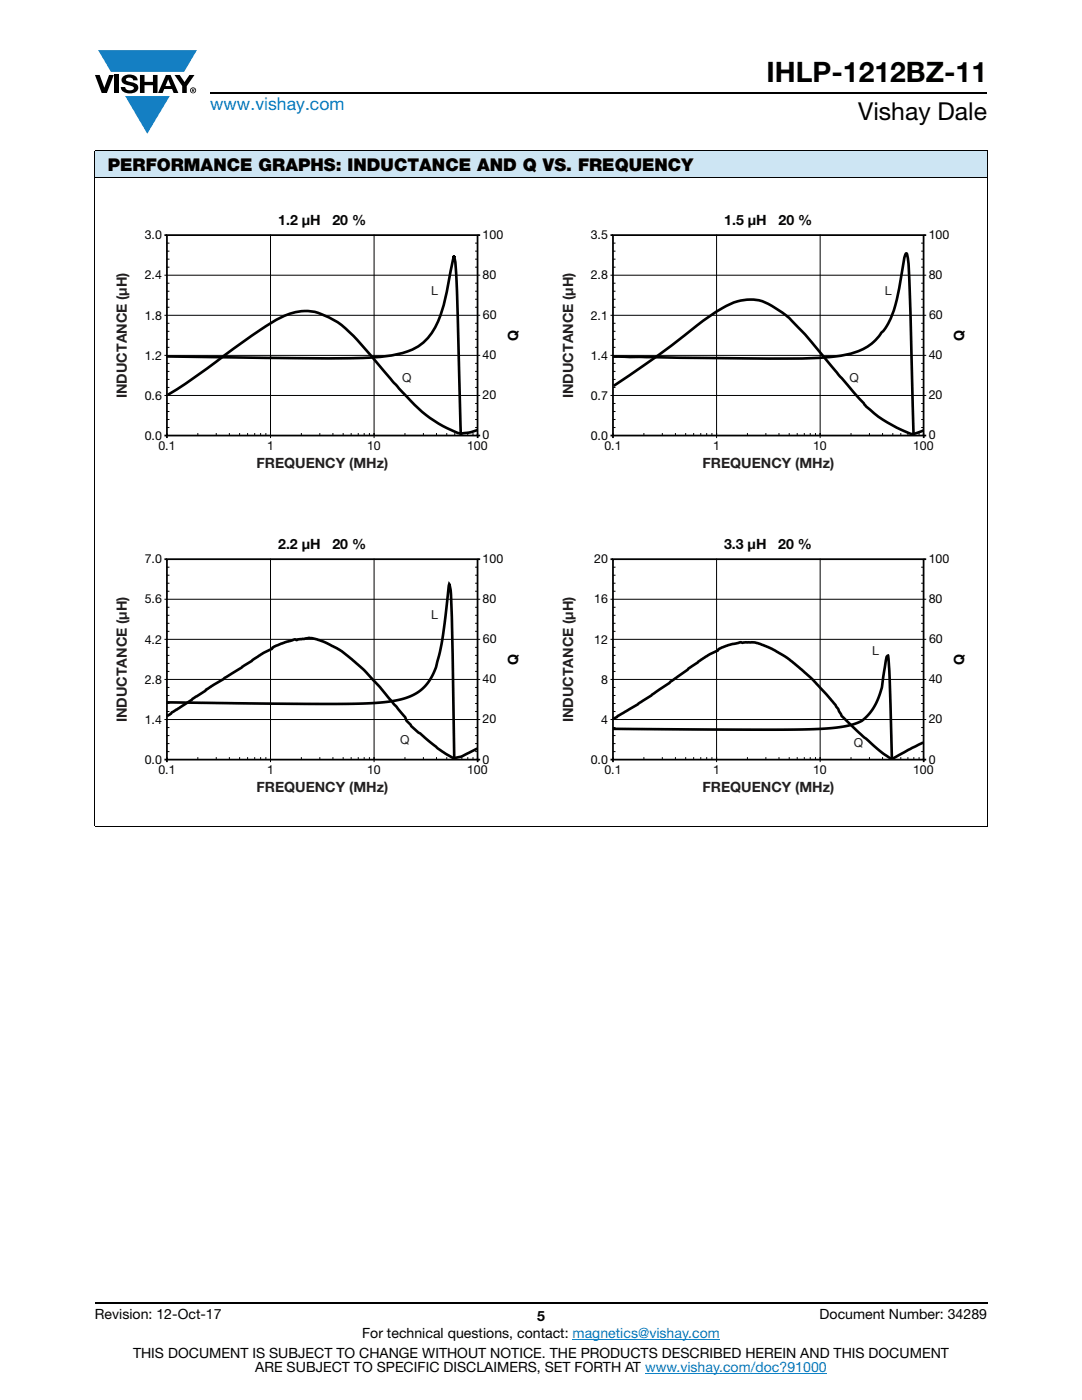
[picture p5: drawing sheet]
<svg xmlns="http://www.w3.org/2000/svg" width="216mm" height="279mm" viewBox="0 0 216 279" stroke-linecap="round" stroke-linejoin="round" font-family="sans-serif">
<g fill="#147fc3">
<path d="M19.6 10h19.7l-2.6 4.3h-1.1h-13.5z"/>
<path d="M25 19.2h8.9l-4.5 7.5z"/>
</g>
<g fill="#000">
<path d="M18.9 15h1l.9 2.5 1-2.5h.9l-1.4 3.6h-1zM22.9 15h.9v3.6h-.9zM24.6 15.3a2.1 2.1 0 0 1 2.8 .3l.1 .4h-.9a.79 .79 0 0 0-.7-.5 .79 .79 0 0 0-.8 .4l.3 .3 1 .2a1.08 1.08 0 0 1 1.2 1 1.08 1.08 0 0 1-1.1 1.2 1.73 1.73 0 0 1-2.4-1.2h.9a.96 .96 0 0 0 .8 .6 .96 .96 0 0 0 .9-.4 1.31 1.31 0 0 0-1.2-.6 1.03 1.03 0 0 1-1.1-.6 1.03 1.03 0 0 1 .2-1.1zM27.9 15h.9v1.3h1.7v-1.3h.9v3.6h-.9v-1.6h-1.7v1.6h-.9zM34.8 15h1.1l.9 1.4 1-1.4h1l-1.5 2.2v1.4h-.9v-1.4z"/>
<path d="M33.6 15.9l.5 1.3h-1.1zM33.1 15l-1.6 3.6h1l.3-.8h1.5l.3 .8h1l-1.6-3.6z"/>
<path d="M38.4 17.8h.2v.2h-.2zM38.3 17.7v.7h.1v-.3l.4 .3-.2-.3 .2-.2-.1-.2z"/>
<path d="M38.1 18a.46 .46 0 0 1 .9 0 .46 .46 0 0 1-.9 0zM37.9 18a.6 .6 0 0 0 1.2 0 .6 .6 0 0 0-1.2 0z"/>
</g>
<path d="M42 18.6h155M18.9 260h178.1" fill="none" stroke="#000" stroke-width=".36"/>
<path d="M114.3 267.3h29.3M128.7 274h36.3" fill="none" stroke="#067ec4" stroke-width=".2"/>
<path d="M18.9 30h178.1v5.5h-178.1z" fill="#cde5f3"/>
<path d="M18.9 30h178.1M18.9 35.5h178.1M18.9 30.1v134.7M197 30.1v134.7M18.9 164.8h178.1" fill="none" stroke="#000" stroke-width=".2"/>
<path d="M23 42.5h81v51.5h-81z" fill="#fff"/>
<g fill="none" stroke="#000" stroke-width=".2">
<path d="M32.8 54.9h62.5M33.3 56.5h.5M33.3 58.1h.5M33.3 59.7h.5M33.3 48.5h.5M33.3 50.1h.5M33.3 51.7h.5M33.3 53.3h.5M54 46.9v40.5M74.6 46.9v40.5M32.8 62.9h62.5M32.8 70.9h62.5"/>
<path d="M32.8 78.9h62.5M33.3 64.5h.5M33.3 66.1h.5M33.3 67.7h.5M33.3 69.3h.5M33.3 72.5h.5M33.3 74.1h.5M33.3 75.7h.5M33.3 77.3h.5M33.3 61.3h.5M33.3 80.5h.5M33.3 82.1h.5"/>
<path d="M33.3 83.7h.5M33.3 85.3h.5M33.3 86.4v.5M39.5 86.4v.5M43.2 86.4v.5M45.8 86.4v.5M47.8 86.4v.5M49.4 86.4v.5M50.8 86.4v.5M52 86.4v.5M53 86.4v.5M60.1 86.4v.5"/>
<path d="M63.8 86.4v.5M66.4 86.4v.5M68.5 86.4v.5M70.1 86.4v.5M71.5 86.4v.5M72.7 86.4v.5M73.7 86.4v.5M80.8 86.4v.5M84.5 86.4v.5M87.1 86.4v.5M89.1 86.4v.5M90.7 86.4v.5"/>
<path d="M92.2 86.4v.5M93.3 86.4v.5M94.4 86.4v.5M95.3 86.4v.5"/>
</g>
<path d="M32.8 46.9h.5M33.3 46.9h62v40h-62zM32.8 86.9h.5v.5M95.3 86.9v.5" fill="none" stroke="#000" stroke-width=".35"/>
<path d="M79.7 74h3v3h-3z" fill="#fff"/>
<path d="M79.7 74h3v3h-3z" fill="none" stroke="#fff" stroke-width=".35"/>
<path d="M85.2 56.6h3v3h-3z" fill="#fff"/>
<path d="M85.2 56.6h3v3h-3z" fill="none" stroke="#fff" stroke-width=".35"/>
<path d="M33.3 71.1l22.3 .3a189.3 189.3 0 0 0 22-.4 12.6 12.6 0 0 0 7.5-3.3 18.1 18.1 0 0 0 4-9l1.5-7.5a53.2 53.2 0 0 1 .7 9.1l.7 26.6M33.5 78.8l3-1.9 6.3-4.5a117 117 0 0 1 13.4-9.1 9.5 9.5 0 0 1 9.7 .2 24.4 24.4 0 0 1 6.6 5.7l7.6 8.9a29.2 29.2 0 0 0 8.6 7.1l.7 .3a5.9 5.9 0 0 0 5.9 .3" fill="none" stroke="#000" stroke-width=".53"/>
<path d="M95.3 46.9h.5M95.3 86.9h.5" fill="none" stroke="#000" stroke-width=".35"/>
<g fill="none" stroke="#000" stroke-width=".2">
<path d="M94.8 56.5h.5M94.8 58.1h.5M94.8 59.7h.5M94.8 48.5h.5M94.8 50.1h.5M94.8 51.7h.5M94.8 53.3h.5M95.3 54.9h.5M94.8 64.5h.5M94.8 66.1h.5M94.8 67.7h.5M94.8 69.3h.5"/>
<path d="M94.8 72.5h.5M94.8 74.1h.5M94.8 75.7h.5M94.8 77.3h.5M94.8 61.3h.5M95.3 62.9h.5M95.3 78.9h.5M95.3 70.9h.5M94.8 80.5h.5M94.8 82.1h.5M94.8 83.7h.5M94.8 85.3h.5"/>
</g>
<path d="M112 42.5h81v51.5h-81z" fill="#fff"/>
<g fill="none" stroke="#000" stroke-width=".2">
<path d="M121.8 54.9h62.5M122.3 56.5h.5M122.3 58.1h.5M122.3 59.7h.5M122.3 48.5h.5M122.3 50.1h.5M122.3 51.7h.5M122.3 53.3h.5M143 46.9v40.5M163.7 46.9v40.5M121.8 62.9h62.5M121.8 70.9h62.5"/>
<path d="M121.8 78.9h62.5M122.3 64.5h.5M122.3 66.1h.5M122.3 67.7h.5M122.3 69.3h.5M122.3 72.5h.5M122.3 74.1h.5M122.3 75.7h.5M122.3 77.3h.5M122.3 61.3h.5M122.3 80.5h.5M122.3 82.1h.5"/>
<path d="M122.3 83.7h.5M122.3 85.3h.5M122.3 86.4v.5M128.5 86.4v.5M132.2 86.4v.5M134.8 86.4v.5M136.8 86.4v.5M138.4 86.4v.5M139.8 86.4v.5M141 86.4v.5M142.1 86.4v.5M149.1 86.4v.5"/>
<path d="M152.8 86.4v.5M155.4 86.4v.5M157.5 86.4v.5M159.1 86.4v.5M160.5 86.4v.5M161.7 86.4v.5M162.7 86.4v.5M169.8 86.4v.5M173.5 86.4v.5M176.1 86.4v.5M178.1 86.4v.5M179.7 86.4v.5"/>
<path d="M181.2 86.4v.5M182.3 86.4v.5M183.4 86.4v.5M184.3 86.4v.5"/>
</g>
<path d="M121.8 46.9h.5M122.3 46.9h62v40h-62zM121.8 86.9h.5v.5M184.3 86.9v.5" fill="none" stroke="#000" stroke-width=".35"/>
<path d="M169 74h3v3h-3z" fill="#fff"/>
<path d="M169 74h3v3h-3z" fill="none" stroke="#fff" stroke-width=".35"/>
<path d="M175.7 56.6h3v3h-3z" fill="#fff"/>
<path d="M175.7 56.6h3v3h-3z" fill="none" stroke="#fff" stroke-width=".35"/>
<path d="M122.3 71.2l27.6 .3a139.6 139.6 0 0 0 17.8-.5 10.8 10.8 0 0 0 8-4.3 12.6 12.6 0 0 0 3.2-6.7l1.6-8.6 .2-.8h.3a78.5 78.5 0 0 1 .7 11.8l.6 24.5M122.4 77l5.5-3.7a212.1 212.1 0 0 0 13.1-9.8l1.9-1.3a11.3 11.3 0 0 1 8.2-2.3 17.5 17.5 0 0 1 8.3 5.5l1.7 1.9 9.5 11.2a23.7 23.7 0 0 0 11.5 8.1l2.2-.7" fill="none" stroke="#000" stroke-width=".53"/>
<path d="M184.3 46.9h.5M184.3 86.9h.5" fill="none" stroke="#000" stroke-width=".35"/>
<g fill="none" stroke="#000" stroke-width=".2">
<path d="M183.8 56.5h.5M183.8 58.1h.5M183.8 59.7h.5M183.8 48.5h.5M183.8 50.1h.5M183.8 51.7h.5M183.8 53.3h.5M184.3 54.9h.5M183.8 64.5h.5M183.8 66.1h.5M183.8 67.7h.5M183.8 69.3h.5"/>
<path d="M183.8 72.5h.5M183.8 74.1h.5M183.8 75.7h.5M183.8 77.3h.5M183.8 61.3h.5M184.3 62.9h.5M184.3 78.9h.5M184.3 70.9h.5M183.8 80.5h.5M183.8 82.1h.5M183.8 83.7h.5M183.8 85.3h.5"/>
</g>
<path d="M23 107.2h81v51.5h-81z" fill="#fff"/>
<g fill="none" stroke="#000" stroke-width=".2">
<path d="M32.8 119.6h62.5M33.3 113.2h.5M33.3 114.8h.5M33.3 116.4h.5M33.3 118h.5M54 111.6v40.5M74.6 111.6v40.5M32.8 127.6h62.5M33.3 129.2h.5M33.3 130.8h.5M33.3 132.4h.5M33.3 134h.5"/>
<path d="M33.3 137.2h.5M33.3 138.8h.5M33.3 121.2h.5M33.3 122.8h.5M33.3 124.4h.5M33.3 126h.5M95.3 135.6h-62.5M32.8 143.6h62.5M33.3 140.4h.5M33.3 142h.5M33.3 145.2h.5M33.3 146.8h.5"/>
<path d="M33.3 148.4h.5M33.3 150h.5M33.3 151.1v.5M39.5 151.1v.5M43.2 151.1v.5M45.8 151.1v.5M47.8 151.1v.5M49.4 151.1v.5M50.8 151.1v.5M52 151.1v.5M53 151.1v.5M60.1 151.1v.5"/>
<path d="M63.8 151.1v.5M66.4 151.1v.5M68.5 151.1v.5M70.1 151.1v.5M71.5 151.1v.5M72.7 151.1v.5M73.7 151.1v.5M80.8 151.1v.5M84.5 151.1v.5M87.1 151.1v.5M89.1 151.1v.5M90.7 151.1v.5"/>
<path d="M92.2 151.1v.5M93.3 151.1v.5M94.4 151.1v.5M95.3 151.1v.5"/>
</g>
<path d="M32.8 111.6h.5M33.3 111.6h62v40h-62zM32.8 151.6h.5v.5M95.3 151.6v.5" fill="none" stroke="#000" stroke-width=".35"/>
<path d="M79.3 146.3h3v3h-3z" fill="#fff"/>
<path d="M79.3 146.3h3v3h-3z" fill="none" stroke="#fff" stroke-width=".35"/>
<path d="M85.2 121.3h3v3h-3z" fill="#fff"/>
<path d="M85.2 121.3h3v3h-3z" fill="none" stroke="#fff" stroke-width=".35"/>
<path d="M95.3 111.6h.5M95.3 151.6h.5" fill="none" stroke="#000" stroke-width=".35"/>
<g fill="none" stroke="#000" stroke-width=".2">
<path d="M94.8 113.2h.5M94.8 114.8h.5M94.8 116.4h.5M94.8 118h.5M95.3 119.6h.5M94.8 129.2h.5M94.8 130.8h.5M94.8 132.4h.5M94.8 134h.5M94.8 137.2h.5M94.8 138.8h.5M94.8 121.2h.5"/>
<path d="M94.8 122.8h.5M94.8 124.4h.5M94.8 126h.5M95.3 127.6h.5M95.3 135.6h.5M94.8 140.4h.5M94.8 142h.5M94.8 145.2h.5M94.8 146.8h.5M94.8 148.4h.5M94.8 150h.5M95.3 143.6h.5"/>
</g>
<path d="M33.3 142.9l8.9-6 6-3.6 4.3-2.9 1.7-.9 .5-.5 4.1-1.4 .4 .1 2.5-.4 .5 .1 2.3 .6 2.8 1.4 2.9 2.2 2.5 2.1 3.1 3.4 5 6 .3 .7 1 1.2 5.2 4.3 2.3 1.5a2.15 2.15 0 0 0 2.4 .2l3.2-1.6M33.3 140.2l27.5 .3 10.8-.1 6.2-.4 2.4-.5 1.7-.6 1.6-.8 1.4-1.3 1.1-1.5 1-2 1.3-5.7 1.3-11a39.5 39.5 0 0 1 .6 8.6l.4 26.4" fill="none" stroke="#000" stroke-width=".53"/>
<path d="M112 107.2h81v51.5h-81z" fill="#fff"/>
<g fill="none" stroke="#000" stroke-width=".2">
<path d="M121.8 119.6h62.5M122.3 113.2h.5M122.3 114.8h.5M122.3 116.4h.5M122.3 118h.5M143 111.6v40.5M163.7 111.6v40.5M121.8 127.6h62.5M122.3 129.2h.5M122.3 130.8h.5M122.3 132.4h.5M122.3 134h.5"/>
<path d="M122.3 137.2h.5M122.3 138.8h.5M122.3 121.2h.5M122.3 122.8h.5M122.3 124.4h.5M122.3 126h.5M184.3 135.6h-62.5M121.8 143.6h62.5M122.3 140.4h.5M122.3 142h.5M122.3 145.2h.5M122.3 146.8h.5"/>
<path d="M122.3 148.4h.5M122.3 150h.5M122.3 151.1v.5M128.5 151.1v.5M132.2 151.1v.5M134.8 151.1v.5M136.8 151.1v.5M138.4 151.1v.5M139.8 151.1v.5M141 151.1v.5M142.1 151.1v.5M149.1 151.1v.5"/>
<path d="M152.8 151.1v.5M155.4 151.1v.5M157.5 151.1v.5M159.1 151.1v.5M160.5 151.1v.5M161.7 151.1v.5M162.7 151.1v.5M169.8 151.1v.5M173.5 151.1v.5M176.1 151.1v.5M178.1 151.1v.5M179.7 151.1v.5"/>
<path d="M181.2 151.1v.5M182.3 151.1v.5M183.4 151.1v.5M184.3 151.1v.5"/>
</g>
<path d="M121.8 111.6h.5M122.3 111.6h62v40h-62zM121.8 151.6h.5v.5M184.3 151.6v.5" fill="none" stroke="#000" stroke-width=".35"/>
<path d="M169.8 146.9h3v3h-3z" fill="#fff"/>
<path d="M169.8 146.9h3v3h-3z" fill="none" stroke="#fff" stroke-width=".35"/>
<path d="M173.2 128.4h3v3h-3z" fill="#fff"/>
<path d="M173.2 128.4h3v3h-3z" fill="none" stroke="#fff" stroke-width=".35"/>
<path d="M184.3 111.6h.5M184.3 151.6h.5" fill="none" stroke="#000" stroke-width=".35"/>
<g fill="none" stroke="#000" stroke-width=".2">
<path d="M183.8 113.2h.5M183.8 114.8h.5M183.8 116.4h.5M183.8 118h.5M184.3 119.6h.5M183.8 129.2h.5M183.8 130.8h.5M183.8 132.4h.5M183.8 134h.5M183.8 137.2h.5M183.8 138.8h.5M183.8 121.2h.5"/>
<path d="M183.8 122.8h.5M183.8 124.4h.5M183.8 126h.5M184.3 127.6h.5M184.3 135.6h.5M183.8 140.4h.5M183.8 142h.5M183.8 145.2h.5M183.8 146.8h.5M183.8 148.4h.5M183.8 150h.5M184.3 143.6h.5"/>
</g>
<path d="M122.3 145.5l34.6 .1 6.2-.1 4-.3 2.8-.5 2.1-.8 1.1-1.1 .9-1 .8-1.4 .7-1.6a14 14 0 0 0 .9-4.5l.4-2.9 .3-.5a171.5 171.5 0 0 1 .8 16.5l.1 4.1M122.3 143.5l7.6-4.6 10-7.2 1.7-1.1 1.6-.7 .2-.4 1.9-.7 2.2-.6h3.1l1.8 .6 2.2 1 2.5 1.5 2.9 2.3 2.1 2 2.9 3.1 1.7 2 1.3 2.3 4.3 4 3.1 2.7 1.5 1.1a1.28 1.28 0 0 0 2 .1l5.3-2.8" fill="none" stroke="#000" stroke-width=".53"/>
<text font-size="5.6" x="153" y="16.4">IHLP-1212BZ-11</text>
<text font-size="4.9" x="171.3" y="24">Vishay Dale</text>
<text font-size="3.5" fill="#067ec4" x="42" y="21.9">www.vishay.com</text>
<text font-size="3.5" x="21.5" y="34.1">PERFORMANCE GRAPHS: INDUCTANCE AND Q VS. FREQUENCY</text>
<g font-size="2.8" fill="#050504">
<text x="55.5" y="44.9">1.2 μH</text>
<text x="66.3" y="44.9">20 %</text>
<text x="144.5" y="44.9">1.5 μH</text>
<text x="155.3" y="44.9">20 %</text>
<text x="55.5" y="109.5">2.2 μH</text>
<text x="66.3" y="109.5">20 %</text>
<text x="144.5" y="109.5">3.3 μH</text>
<text x="155.3" y="109.5">20 %</text>
</g>
<g font-size="2.8">
<text x="103.4" y="68" transform="rotate(-90 103.4 68)">Q</text>
<text x="192.4" y="68" transform="rotate(-90 192.4 68)">Q</text>
<text x="103.4" y="132.7" transform="rotate(-90 103.4 132.7)">Q</text>
<text x="192.4" y="132.7" transform="rotate(-90 192.4 132.7)">Q</text>
<text x="18.9" y="263.3">Revision: 12-Oct-17</text>
<text x="107.2" y="263.6">5</text>
<text x="163.6" y="263.3">Document Number: 34289</text>
<text x="72.3" y="267.1">For technical questions, contact: magnetics@vishay.com</text>
<text x="26.5" y="271">THIS DOCUMENT IS SUBJECT TO CHANGE WITHOUT NOTICE. THE PRODUCTS DESCRIBED HEREIN AND THIS DOCUMENT</text>
<text x="50.9" y="273.8">ARE SUBJECT TO SPECIFIC DISCLAIMERS, SET FORTH AT www.vishay.com/doc?91000</text>
</g>
<g font-size="2.8" fill="#231f20">
<text x="25.3" y="79.5" transform="rotate(-90 25.3 79.5)">INDUCTANCE (μH)</text>
<text x="114.3" y="79.5" transform="rotate(-90 114.3 79.5)">INDUCTANCE (μH)</text>
<text x="51.2" y="93.4">FREQUENCY (MHz)</text>
<text x="140.2" y="93.4">FREQUENCY (MHz)</text>
<text x="25.3" y="144.1" transform="rotate(-90 25.3 144.1)">INDUCTANCE (μH)</text>
<text x="114.3" y="144.1" transform="rotate(-90 114.3 144.1)">INDUCTANCE (μH)</text>
<text x="51.2" y="158.1">FREQUENCY (MHz)</text>
<text x="140.2" y="158.1">FREQUENCY (MHz)</text>
</g>
<g font-size="2.5">
<text x="28.9" y="47.7">3.0</text>
<text x="96.3" y="47.7">100</text>
<text x="117.9" y="47.7">3.5</text>
<text x="185.3" y="47.7">100</text>
<text x="28.9" y="55.8">2.4</text>
<text x="96.3" y="55.7">80</text>
<text x="117.9" y="55.8">2.8</text>
<text x="185.3" y="55.7">80</text>
<text x="28.9" y="63.8">1.8</text>
<text x="96.4" y="63.7">60</text>
<text x="117.9" y="63.8">2.1</text>
<text x="185.4" y="63.7">60</text>
<text x="28.9" y="71.8">1.2</text>
<text x="96.3" y="71.7">40</text>
<text x="117.9" y="71.8">1.4</text>
<text x="185.3" y="71.7">40</text>
<text x="28.9" y="79.8">0.6</text>
<text x="96.3" y="79.7">20</text>
<text x="117.9" y="79.8">0.7</text>
<text x="185.3" y="79.7">20</text>
<text x="28.9" y="87.8">0.0</text>
<text x="96.3" y="87.7">0</text>
<text x="117.9" y="87.8">0.0</text>
<text x="185.3" y="87.7">0</text>
<text x="28.9" y="112.4">7.0</text>
<text x="96.3" y="112.4">100</text>
<text x="118.6" y="112.4">20</text>
<text x="185.3" y="112.4">100</text>
<text x="28.9" y="120.4">5.6</text>
<text x="96.3" y="120.4">80</text>
<text x="118.6" y="120.4">16</text>
<text x="185.3" y="120.4">80</text>
<text x="28.9" y="128.4">4.2</text>
<text x="96.4" y="128.4">60</text>
<text x="118.6" y="128.4">12</text>
<text x="185.4" y="128.4">60</text>
<text x="28.9" y="136.5">2.8</text>
<text x="96.3" y="136.4">40</text>
<text x="119.9" y="136.5">8</text>
<text x="185.3" y="136.4">40</text>
<text x="28.9" y="144.5">1.4</text>
<text x="96.3" y="144.4">20</text>
<text x="119.9" y="144.5">4</text>
<text x="185.3" y="144.4">20</text>
<text x="28.9" y="152.5">0.0</text>
<text x="96.3" y="152.4">0</text>
<text x="117.9" y="152.5">0.0</text>
<text x="185.3" y="152.4">0</text>
</g>
<g font-size="2.5" fill="#231f20">
<text x="86" y="58.9">L</text>
<text x="176.5" y="58.9">L</text>
<text x="80.3" y="76.3">Q</text>
<text x="169.5" y="76.3">Q</text>
<text x="86" y="123.6">L</text>
<text x="174" y="130.7">L</text>
<text x="79.9" y="148.6">Q</text>
<text x="170.4" y="149.2">Q</text>
</g>
<g font-size="2.5" fill="#050504">
<text x="31.6" y="89.8">0.1</text>
<text x="53.3" y="89.8">1</text>
<text x="73.2" y="89.8">10</text>
<text x="93.2" y="89.8">100</text>
<text x="120.6" y="89.8">0.1</text>
<text x="142.3" y="89.8">1</text>
<text x="162.2" y="89.8">10</text>
<text x="182.2" y="89.8">100</text>
<text x="31.6" y="154.5">0.1</text>
<text x="53.3" y="154.5">1</text>
<text x="73.2" y="154.5">10</text>
<text x="93.2" y="154.5">100</text>
<text x="120.6" y="154.5">0.1</text>
<text x="142.3" y="154.5">1</text>
<text x="162.2" y="154.5">10</text>
<text x="182.2" y="154.5">100</text>
</g>
</svg>
